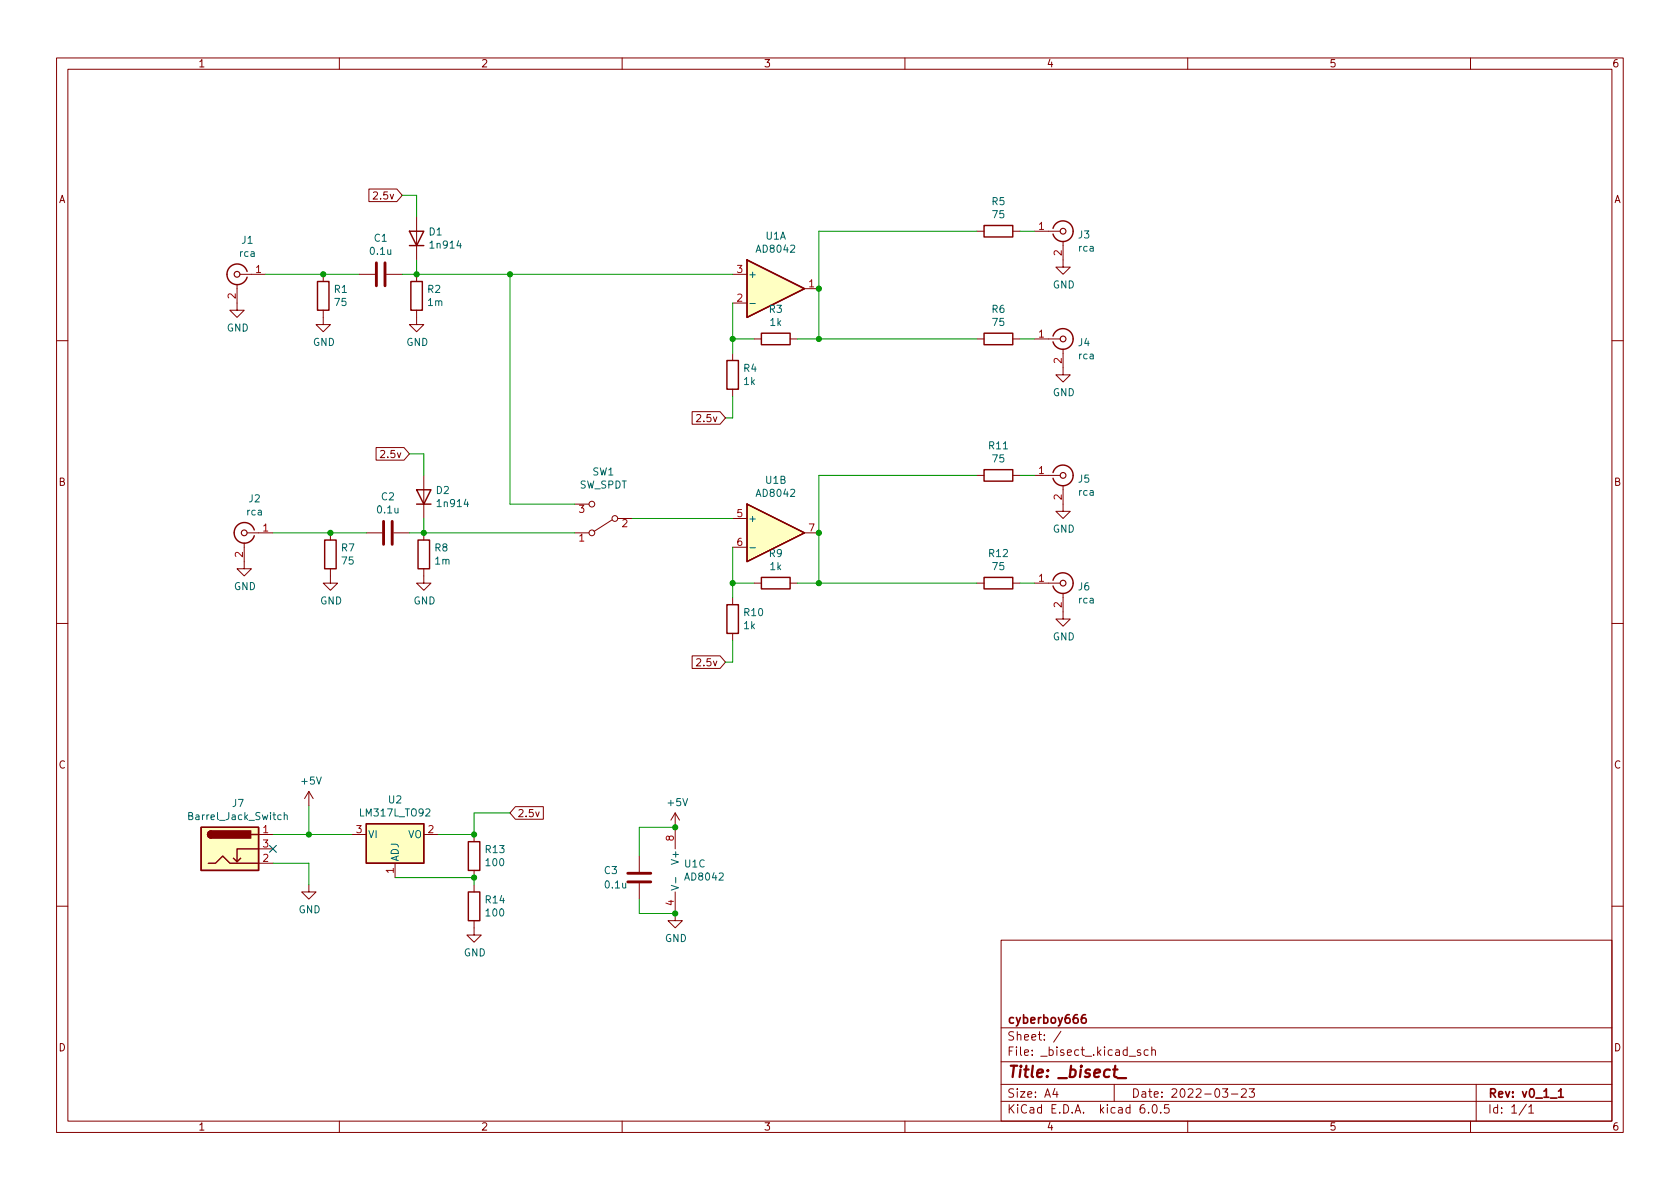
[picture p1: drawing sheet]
<svg xmlns="http://www.w3.org/2000/svg" width="297mm" height="210mm" viewBox="0 0 297 210" stroke-linecap="round" stroke-linejoin="round" font-family="sans-serif">
<g fill="none" stroke="#840000" stroke-width=".18">
<path d="M10 10.2h277v190.1h-277zM12 12.2h273v186.1h-273zM60 10.2v2M110 10.2v2M160 10.2v2M210 10.2v2M260 10.2v2M65.2 33.4h5l.9 1.1-.9 1.1h-5zM73.7 38.3v7.7M41.9 50.3v4.6h1.3l-1.3 1.2-1.3-1.2h1.3M42.4 48.5h4.6M57.1 54.9v2.5h1.3l-1.3 1.3-1.2-1.3h1.2"/>
<path d="M57.1 48.5v1.3M63.5 48.5h2.8M68.3 48.5h2.8M73.7 54.9v2.5h1.2l-1.2 1.3-1.3-1.3h1.3M73.7 48.5v1.3M129.5 53.6h2.6M129.5 48.5h2.6M133.3 59.9h1.3M139.7 59.9h1.3M142.2 51h2.6M172.7 59.9h1.3M172.7 40.9h1.3"/>
<path d="M179.1 59.9h1.2M179.1 40.9h1.2M182.9 59.9h4.6M182.9 40.9h4.6M188 42.7v4.5h1.2l-1.2 1.3-1.3-1.3h1.3M10 60.2h2M66.5 79.1h4.9l1 1.2-1 1.1h-4.9zM122.4 72.8h4.9l1 1.1-1 1.1h-4.9zM129.5 62.5v1.2M129.5 68.8v1.3M188 61.7v4.6h1.2l-1.2 1.3-1.3-1.3h1.3M285 60.2h2"/>
<path d="M43.2 96v4.6h1.2l-1.2 1.2-1.3-1.2h1.3M43.7 94.2h4.6M58.4 94.2v1.3M64.8 94.2h2.8M69.6 94.2h2.8M74.9 84.1v7.6M74.9 94.2v1.3M101.6 94.2h2.5M101.6 89.1h2.5M108.2 91.9l-3.2 2.1M109.2 91.7h2.6M129.5 91.7h2.6"/>
<path d="M129.5 96.8h2.6M142.2 94.2h2.6M172.7 84.1h1.3M179.1 84.1h1.2M182.9 84.1h4.6M188 85.8v4.6h1.2l-1.2 1.3-1.3-1.3h1.3M10 110.2h2M58.4 100.6v2.5h1.3l-1.3 1.3-1.3-1.3h1.3M74.9 100.6v2.5h1.3l-1.3 1.3-1.2-1.3h1.2M122.4 116h4.9l1 1.1-1 1.1h-4.9zM129.5 105.7v1.2M129.5 112v1.3"/>
<path d="M133.3 103.1h1.3M139.7 103.1h1.3M172.7 103.1h1.3M179.1 103.1h1.2M182.9 103.1h4.6M188 104.9v4.6h1.2l-1.2 1.2-1.3-1.2h1.3M285 110.2h2M54.6 139.9l-.8 1.3M54.6 139.9v2.6M54.6 139.9l.8 1.3M45.7 147.6h2.6M45.7 152.6h2.6"/>
<path d="M45.7 150.1h2.6M54.6 156.5v1.2h1.3l-1.3 1.3-1.3-1.3h1.3M62.2 147.6h2.6M69.8 152.6v2.6M74.9 147.6h2.6M83.8 147.6v1.2M83.8 153.9v1.3M83.8 156.5v1.2M91.1 142.6h5v2.3h-5l-.9-1.1zM113 151.4v2.8M113 156.2v2.8M119.4 157.7v5.1h1.2l-1.2 1.3-1.3-1.3h1.3"/>
<path d="M119.4 143.8l-.8 1.2M119.4 143.8v6.3M119.4 143.8l.7 1.2M10 160.2h2M83.8 162.8v2.5h1.3l-1.3 1.3-1.3-1.3h1.3M177 166.3h108v32h-108zM285 160.2h2M60 198.3v2M110 198.3v2M160 198.3v2M177 194.8h108M177 191.8h108"/>
<path d="M177 187.8h108M177 181.8h108M186.5 192.5l-.4 1h1M186.9 193v1M187.6 182.4l-1.3 1.9M197 191.8v3M199.6 186.8h1.2M201.6 185.7l-.3-.1-.2 .2v.3l.5 .1v.4h-.5M202.3 195.3a.59 .59 0 0 0-.7 .7v.5l.1 .3h.4l.3-.1v-.5l-.1-.2-.4-.1-.3 .3M203 185.7l-.4-.1-.3 .3v.4l.1 .3h.6M203.1 196.7v.1M203.6 185.8l.3-.2 .3 .1 .1 .9"/>
<path d="M203.6 185.1v1.5M203.9 195.4l.2-.1a.81 .81 0 0 1 .6 .7 .81 .81 0 0 1-.3 .8h-.2a.81 .81 0 0 1-.6-.6 .81 .81 0 0 1 .3-.8zM205.2 196.7v.1M206.6 195.3h-.7v.7l.2-.1 .5 .1 .1 .2-.1 .5-.2 .1-.5-.1M210 198.3v2M216.1 192.5h1l-.5 .6 .4 .1v.7l-.2 .1h-.4l-.3-.1M217.7 193.5h1.2M219.5 192.7l.6-.2 .2 .2 .1 .3-1 1h1M220.9 192.5h.9l-.5 .6 .4 .1v.7l-.2 .1h-.4l-.2-.1M260 198.3v2M261 191.8v6.5M269.9 195.3l-1.3 1.9"/>
<path d="M270.3 195.8l.4-.5v1.5M270.3 196.8h.9"/>
<circle cx="104.6" cy="94.2" r=".51"/>
<circle cx="104.6" cy="89.1" r=".51"/>
<circle cx="108.7" cy="91.7" r=".51"/>
</g>
<path d="M191.9 179.4a.59 .59 0 0 0-.7 .7v.5l.1 .3h.5l.2-.1 .1-.5-.2-.2-.4-.1-.3 .3M275.6 193l.4-.5v1.5M275.6 194h.8" fill="none" stroke="#840000" stroke-width=".3"/>
<path d="M196.8 189.1h.8M197.6 190.7h1.5" fill="none" stroke="#840000" stroke-width=".4"/>
<g fill="none" stroke="#840000" stroke-width=".25">
<path d="M174 39.9h5.1v2h-5.1zM43.7 48a1.81 1.81 0 0 0-2.8-1 1.81 1.81 0 0 0 0 3 1.81 1.81 0 0 0 2.8-1M56.1 49.8h2.1v5.1h-2.1zM72.4 40.9h2.5l-1.2 2.5zM72.4 43.4h2.5M72.6 49.8h2.1v5.1h-2.1zM132.1 46l10.1 5-10.1 5.1zM134.6 58.9h5.1v2.1h-5.1zM174 58.9h5.1v2.1h-5.1zM186.2 40.4a1.81 1.81 0 0 1 2.8-1 1.81 1.81 0 0 1 0 3 1.81 1.81 0 0 1-2.8-1M186.2 59.4a1.81 1.81 0 0 1 2.8-.9 1.81 1.81 0 0 1 0 2.9 1.81 1.81 0 0 1-2.8-1M128.5 63.7h2.1v5.1h-2.1z"/>
<path d="M45 93.7a1.81 1.81 0 0 0-2.8-.9 1.81 1.81 0 0 0 0 2.9 1.81 1.81 0 0 0 2.8-1M57.4 95.5h2v5.1h-2zM73.7 86.6h2.5l-1.3 2.5zM73.7 89.1h2.5M73.9 95.5h2v5.1h-2zM132.1 89.1l10.1 5.1-10.1 5.1zM174 83.1h5.1v2h-5.1zM186.2 83.6a1.81 1.81 0 0 1 2.8-1 1.81 1.81 0 0 1 0 2.9 1.81 1.81 0 0 1-2.8-.9M128.5 106.9h2.1v5.1h-2.1zM134.6 102.1h5.1v2h-5.1zM174 102.1h5.1v2h-5.1zM186.2 102.6a1.81 1.81 0 0 1 2.8-1 1.81 1.81 0 0 1 0 3 1.81 1.81 0 0 1-2.8-1"/>
<path d="M35.6 146.3h10.1v7.6h-10.1zM36.8 152.6h1.3l1.3-1.2 1.2 1.2h5.1M37.3 146.9a.64 .64 0 0 0-.6 .7 .64 .64 0 0 0 .6 .6M42.5 151.8l-.6 .6M44.4 147.6h1.3M45.7 150.1h-3.8v2.3l-.6-.6M64.8 145.7h10.1v6.9h-10.1zM82.8 157.7h2v5.1h-2zM82.8 148.8h2v5.1h-2z"/>
</g>
<g fill="none" stroke="#840000" stroke-width=".2">
<circle cx="41.9" cy="48.5" r=".51"/>
<circle cx="188" cy="40.9" r=".51"/>
<circle cx="188" cy="59.9" r=".51"/>
<circle cx="43.2" cy="94.2" r=".51"/>
<circle cx="188" cy="84.1" r=".51"/>
<circle cx="188" cy="103.1" r=".51"/>
</g>
<g fill="#ffffc2" stroke="#ffffc2" stroke-width=".18">
<path d="M64.8 145.7h10.1v6.9h-10.1z"/>
<path d="M132.1 89.1l10.1 5.1-10.1 5.1z"/>
<path d="M132.1 46l10.1 5-10.1 5.1z"/>
<path d="M35.6 146.3h10.1v7.6h-10.1z"/>
</g>
<path d="M132.6 53.7h1M132.6 96.9h1M50.3 144.2l.1-.1 .3 .1 .1 .7M50.3 143.7v1.2M118.7 156.6l1.3 .4-1.3 .4M119.5 155.2v.9" fill="none" stroke="#006464" stroke-width=".18"/>
<g fill="#840000" stroke="#840000" stroke-width=".25">
<path d="M36.9 147.1l.4-.2v1.3a.64 .64 0 0 1-.5-.4 .64 .64 0 0 1 .1-.7z"/>
<path d="M37.3 146.9h7v1.3h-7z"/>
</g>
<path d="M66.5 46.5v4M68.1 46.5v4M67.8 92.2v4.1M69.3 92.2v4.1M111 156h4.1M111 154.4h4.1" fill="none" stroke="#840000" stroke-width=".51"/>
<g fill="none" stroke="#009600" stroke-width=".18">
<path d="M71.1 34.5h2.6v3.8M47 48.5h16.5M71.1 48.5h58.4M73.7 46v2.5M90.2 48.5v40.6h11.4M129.5 53.6v8.9M129.5 59.9h3.8M141 59.9h31.7M172.7 40.9h-27.9v19M180.3 59.9h2.6M180.3 40.9h2.6M129.5 70.1v3.8h-1.2"/>
<path d="M48.3 94.2h16.5M72.4 80.3h2.5v3.8M72.4 94.2h29.2M74.9 91.7v2.5M111.8 91.7h17.7M129.5 96.8v8.9M172.7 84.1h-27.9v19M180.3 84.1h2.6M129.5 113.3v3.8h-1.2M129.5 103.1h3.8M141 103.1h31.7M180.3 103.1h2.6"/>
<path d="M48.3 147.6h13.9M48.3 152.6h6.3v3.9M54.6 142.5v5.1M69.8 155.2h14v1.3M90.2 143.8h-6.4v3.8h-6.3M113 159v2.5h6.4M119.4 146.3h-6.4v5.1"/>
</g>
<path d="M47.7 149.5l1.2 1.2M48.9 149.5l-1.2 1.2" fill="none" stroke="#000084" stroke-width=".18"/>
<g fill="#009600" stroke="#009600" stroke-width=".18">
<circle cx="90.2" cy="48.5" r=".46"/>
<circle cx="73.7" cy="48.5" r=".46"/>
<circle cx="129.5" cy="103.1" r=".46"/>
<circle cx="57.1" cy="48.5" r=".46"/>
<circle cx="58.4" cy="94.2" r=".46"/>
<circle cx="144.8" cy="103.1" r=".46"/>
<circle cx="144.8" cy="94.2" r=".46"/>
<circle cx="144.8" cy="59.9" r=".46"/>
<circle cx="129.5" cy="59.9" r=".46"/>
<circle cx="144.8" cy="51" r=".46"/>
<circle cx="83.8" cy="147.6" r=".46"/>
<circle cx="74.9" cy="94.2" r=".46"/>
<circle cx="83.8" cy="155.2" r=".46"/>
<circle cx="54.6" cy="147.6" r=".46"/>
<circle cx="119.4" cy="146.3" r=".46"/>
<circle cx="119.4" cy="161.5" r=".46"/>
</g>
<text font-size="2.8" fill="#840000" x="178" y="190.6">Title: _bisect_</text>
<g font-size="2.1" fill="#840000">
<text x="178" y="184">Sheet: /</text>
<text x="178" y="181">cyberboy666</text>
<text x="178" y="186.7">File: _bisect_.kicad_sch</text>
<text x="178" y="196.9">KiCad E.D.A. kicad 6.0.5</text>
<text x="178" y="194.1">Size: A4</text>
<text x="200" y="194.1">Date: 2022-03-23</text>
<text x="263" y="194.1">Rev: v0_1_1</text>
<text x="263" y="196.9">Id: 1/1</text>
</g>
<g font-size="1.8" fill="#840000">
<text x="35" y="11.9">1</text>
<text x="85" y="11.9">2</text>
<text x="135" y="11.9">3</text>
<text x="185" y="11.9">4</text>
<text x="235" y="11.9">5</text>
<text x="285" y="11.9">6</text>
<text x="10.3" y="35.9">A</text>
<text x="66.4" y="35.3">2.5v</text>
<text x="285.3" y="35.9">A</text>
<text x="123.6" y="74.6">2.5v</text>
<text x="67.7" y="81">2.5v</text>
<text x="10.3" y="85.9">B</text>
<text x="285.3" y="85.9">B</text>
<text x="123.6" y="117.8">2.5v</text>
<text x="10.3" y="135.9">C</text>
<text x="285.3" y="135.9">C</text>
<text x="91.4" y="144.5">2.5v</text>
<text x="10.3" y="185.9">D</text>
<text x="285.3" y="185.9">D</text>
<text x="35" y="199.9">1</text>
<text x="85" y="199.9">2</text>
<text x="135" y="199.9">3</text>
<text x="185" y="199.9">4</text>
<text x="235" y="199.9">5</text>
<text x="285" y="199.9">6</text>
</g>
<g font-size="1.8" fill="#006464">
<text x="75.9" y="41.6">D1</text>
<text x="175.4" y="36.3">R5</text>
<text x="175.5" y="38.6">75</text>
<text x="42.4" y="45.4">rca</text>
<text x="42.8" y="43.1">J1</text>
<text x="65.5" y="45.1">0.1u</text>
<text x="66.2" y="42.7">C1</text>
<text x="76.3" y="43.9">1n914</text>
<text x="133.9" y="44.7">AD8042</text>
<text x="135.4" y="42.4">U1A</text>
<text x="190.7" y="42.2">J3</text>
<text x="190.8" y="44.5">rca</text>
<text x="59.1" y="51.8">R1</text>
<text x="75.6" y="51.8">R2</text>
<text x="132.2" y="49.1">+</text>
<text x="186.1" y="51">GND</text>
<text x="40.1" y="58.6">GND</text>
<text x="59.2" y="54.1">75</text>
<text x="75.7" y="54.1">1m</text>
<text x="136" y="55.3">R3</text>
<text x="136.2" y="57.6">1k</text>
<text x="175.4" y="55.3">R6</text>
<text x="175.5" y="57.6">75</text>
<text x="55.3" y="61.2">GND</text>
<text x="71.8" y="61.2">GND</text>
<text x="131.5" y="65.8">R4</text>
<text x="190.7" y="61.2">J4</text>
<text x="190.8" y="63.5">rca</text>
<text x="131.5" y="68.1">1k</text>
<text x="186.1" y="70">GND</text>
<text x="174.9" y="79.4">R11</text>
<text x="175.5" y="81.8">75</text>
<text x="44" y="88.8">J2</text>
<text x="67.4" y="88.5">C2</text>
<text x="77.2" y="87.3">D2</text>
<text x="77.5" y="89.7">1n914</text>
<text x="102.4" y="86.4">SW_SPDT</text>
<text x="104.8" y="84.1">SW1</text>
<text x="133.9" y="87.9">AD8042</text>
<text x="135.4" y="85.5">U1B</text>
<text x="190.7" y="85.3">J5</text>
<text x="190.8" y="87.6">rca</text>
<text x="43.7" y="91.1">rca</text>
<text x="66.8" y="90.8">0.1u</text>
<text x="132.2" y="92.3">+</text>
<text x="186.1" y="94.2">GND</text>
<text x="60.4" y="97.5">R7</text>
<text x="60.5" y="99.8">75</text>
<text x="76.9" y="97.5">R8</text>
<text x="77" y="99.8">1m</text>
<text x="136" y="98.5">R9</text>
<text x="136.2" y="100.8">1k</text>
<text x="174.9" y="98.5">R12</text>
<text x="175.5" y="100.8">75</text>
<text x="41.3" y="104.3">GND</text>
<text x="56.6" y="106.9">GND</text>
<text x="73.1" y="106.9">GND</text>
<text x="190.7" y="104.4">J6</text>
<text x="190.8" y="106.7">rca</text>
<text x="131.5" y="111.2">1k</text>
<text x="131.6" y="108.9">R10</text>
<text x="186.1" y="113.2">GND</text>
<text x="41.1" y="142.7">J7</text>
<text x="53.4" y="138.7">+5V</text>
<text x="68.7" y="142.1">U2</text>
<text x="118.2" y="142.5">+5V</text>
<text x="33.7" y="145">Barrel_Jack_Switch</text>
<text x="63.9" y="144.4">LM317L_TO92</text>
<text x="65" y="148.2">VI</text>
<text x="72.1" y="148.2">VO</text>
<text x="70.5" y="152.4" transform="rotate(-90 70.5 152.4)">ADJ</text>
<text x="85.9" y="150.8">R13</text>
<text x="86" y="153.2">100</text>
<text x="106.9" y="154.6">C3</text>
<text x="120" y="152.4" transform="rotate(-90 120 152.4)">V+</text>
<text x="121.1" y="153.4">U1C</text>
<text x="121.3" y="155.7">AD8042</text>
<text x="52.8" y="161.5">GND</text>
<text x="85.9" y="159.7">R14</text>
<text x="107.1" y="157.1">0.1u</text>
<text x="86" y="162">100</text>
<text x="117.5" y="166.6">GND</text>
<text x="82" y="169.1">GND</text>
</g>
<g font-size="1.8" fill="#a90000">
<text x="183.7" y="40.6">1</text>
<text x="187.7" y="45.2" transform="rotate(-90 187.7 45.2)">2</text>
<text x="41.7" y="52.8" transform="rotate(-90 41.7 52.8)">2</text>
<text x="45.2" y="48.3">1</text>
<text x="130.3" y="53.3">2</text>
<text x="130.3" y="48.3">3</text>
<text x="143" y="50.8">1</text>
<text x="183.7" y="59.7">1</text>
<text x="187.7" y="64.2" transform="rotate(-90 187.7 64.2)">2</text>
<text x="183.7" y="83.8">1</text>
<text x="187.7" y="88.4" transform="rotate(-90 187.7 88.4)">2</text>
<text x="46.5" y="94">1</text>
<text x="102.4" y="95.8">1</text>
<text x="102.4" y="90.7">3</text>
<text x="110" y="93.2">2</text>
<text x="130.3" y="91.4">5</text>
<text x="143" y="94">7</text>
<text x="42.9" y="98.5" transform="rotate(-90 42.9 98.5)">2</text>
<text x="130.3" y="96.5">6</text>
<text x="183.7" y="102.9">1</text>
<text x="187.7" y="107.4" transform="rotate(-90 187.7 107.4)">2</text>
<text x="46.5" y="147.3">1</text>
<text x="46.5" y="149.9">3</text>
<text x="63" y="147.3">3</text>
<text x="75.7" y="147.3">2</text>
<text x="119.1" y="148.7" transform="rotate(-90 119.1 148.7)">8</text>
<text x="46.5" y="152.4">2</text>
<text x="69.6" y="154.4" transform="rotate(-90 69.6 154.4)">1</text>
<text x="119.1" y="160.1" transform="rotate(-90 119.1 160.1)">4</text>
</g>
</svg>
